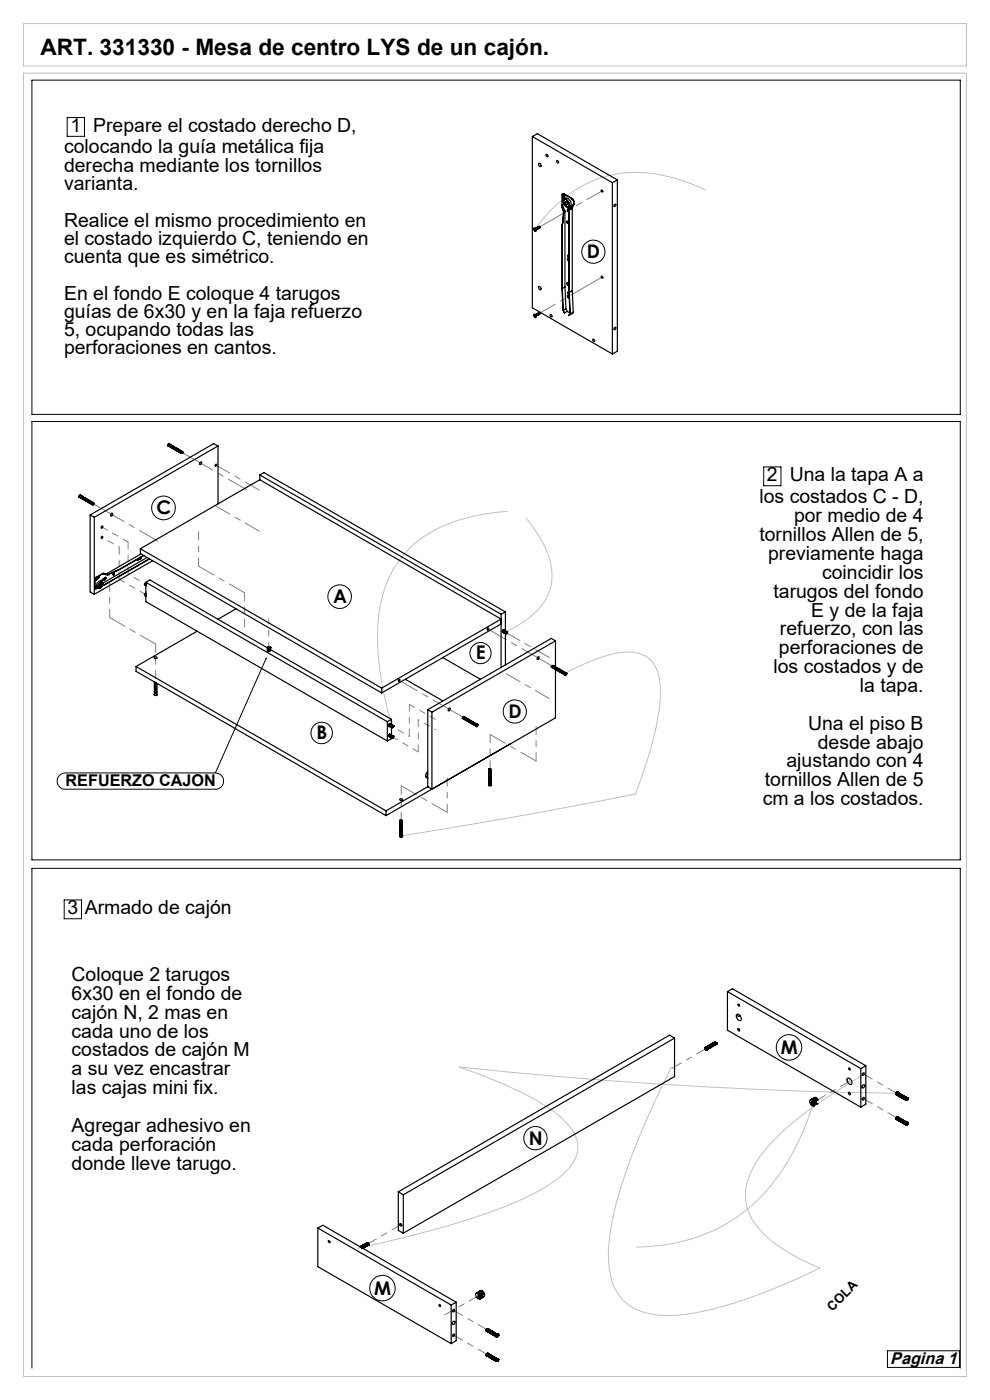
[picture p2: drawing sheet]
<svg xmlns="http://www.w3.org/2000/svg" width="210mm" height="297mm" viewBox="0 0 210 297" stroke-linecap="round" stroke-linejoin="round" font-family="sans-serif">
<path d="M5 15.5h200v276.5h-200zM5 5h200v9h-200zM149.6 40.3a31.6 31.6 0 0 0-19.4-3.3 26.6 26.6 0 0 0-15.6 10.1l-1.1 1.4M107.7 108.5a36.3 36.3 0 0 0-17.8 5.3 22 22 0 0 0-9.5 16.1 56.3 56.3 0 0 0 2.2 22.1l.6 2.2M111.6 109.9a22.3 22.3 0 0 1 5.4 10.7 10.9 10.9 0 0 1-4.7 10.4l-2.8 1.9-2.3 1.2M120.1 142.7a36 36 0 0 1 12.2-4.3 6.5 6.5 0 0 1 6.7 2.9 15.9 15.9 0 0 1 .8 9.4 82 82 0 0 1-5 17.7l-21.9 4.2-28.1 4.8M142.4 226.3a158.6 158.6 0 0 0-11.8 29.3 34.8 34.8 0 0 0-1.2 14.4 10.3 10.3 0 0 0 9.8 8.9 39 39 0 0 0 15-2 131 131 0 0 0 19.7-7.9 35.8 35.8 0 0 1-12.8-8.2 10.5 10.5 0 0 1-1.6-12.5 34 34 0 0 1 9.9-11.1l7.1-5.1 6.5-4M172.5 234a48.6 48.6 0 0 1-12.4 21.2 36.7 36.7 0 0 1-25.1 9.4M190.2 231.9a1002.1 1002.1 0 0 1-92.8-5.6 88.6 88.6 0 0 1 18.8 8.6 15.4 15.4 0 0 1 5.9 6.3 6.1 6.1 0 0 1-1.6 6.8 29.8 29.8 0 0 1-10.2 6.6 176.1 176.1 0 0 1-31.7 9.6l-2.9 .7" fill="none" stroke="#c0c0c0" stroke-width=".21"/>
<g fill="none" stroke="#000" stroke-width=".21">
<path d="M6.8 17h196.9v70.9h-196.9zM14.3 24.9h3.6v4h-3.6zM6.8 89.4h196.9v93h-196.9zM162 99.1h3.7v3.9h-3.7zM56.4 139.7l-10.7 24.2M12.7 164.5l.2-.3 1-.2h31.8a1.73 1.73 0 0 1 1.7 1.7 1.73 1.73 0 0 1-1.7 1.7h-31.8a1.71 1.71 0 0 1-1.7-1 1.71 1.71 0 0 1 .5-1.9zM13.6 190.9h3.7v4h-3.7zM6.8 290.2v-106h196.9v106M188.2 286.6h15.3v3.5h-15.3z"/>
<circle cx="125.9" cy="53.4" r="2.45"/>
<circle cx="34.7" cy="107.8" r="2.51"/>
<circle cx="72" cy="126.6" r="2.49"/>
<circle cx="101.9" cy="138.5" r="2.24"/>
<circle cx="68.2" cy="155.5" r="2.29"/>
<circle cx="109.2" cy="151" r="2.46"/>
<circle cx="167.4" cy="222.2" r="2.7"/>
<circle cx="113.6" cy="241.5" r="2.47"/>
<circle cx="81.1" cy="273.3" r="2.7"/>
</g>
<path d="M114.6 48.1l13.1-7.6M127.7 58.8l-13.1 7.6" fill="none" stroke="#808080" stroke-width=".21" stroke-dasharray="15.2 1.3 1.3 1.3" stroke-dashoffset="7.6"/>
<path d="M23.3 131v-7.3M42.1 120.1v-7.3M51.9 133.1v-7.4M33 143.9v-7.3M85.1 174v-7.3M94.9 172.3v-7.3M104 163.1v-7.3M113.7 161.4v-7.3" fill="none" stroke="#808080" stroke-width=".21" stroke-dasharray="15.2 1.3 1.3 1.3" stroke-dashoffset="13.5"/>
<path d="M33 136.6l-9.7-5.6M51.9 125.7l-9.8-5.6M104 155.8l9.7 5.6M85.1 166.7l9.8 5.6" fill="none" stroke="#808080" stroke-width=".21" stroke-dasharray="15.2 1.3 1.3 1.3" stroke-dashoffset="11.5"/>
<path d="M21.6 111.8l5.6 3.2M30.8 126.1l-5.5-3.2M88.7 159.5l-5.5-3.2M92.4 152.6l-5.6-3.2" fill="none" stroke="#808080" stroke-width=".21" stroke-dasharray="15.2 1.3 1.3 1.3" stroke-dashoffset="14"/>
<path d="M27.2 115v6.8M25.3 122.9v-6.8M86.8 149.4v6.8M88.7 152.7v6.8" fill="none" stroke="#808080" stroke-width=".21" stroke-dasharray="15.2 1.3 1.3 1.3" stroke-dashoffset="13.7"/>
<path d="M38.7 96l13.6 7.9M19.9 106.9l13.6 7.9M98.3 152.2l-13.6-7.9M117.1 141.3l-13.6-7.8" fill="none" stroke="#808080" stroke-width=".21" stroke-dasharray="15.2 1.3 1.3 1.3" stroke-dashoffset="7.8"/>
<path d="M25.3 116.1l-3.7-2.1M27.2 121.8l3.6 2.1M86.8 156.2l-3.6-2.1M92.4 154.8l-3.7-2.1" fill="none" stroke="#808080" stroke-width=".21" stroke-dasharray="15.2 1.3 1.3 1.3" stroke-dashoffset="15"/>
<path d="M57 137.4v-6.1" fill="none" stroke="#808080" stroke-width=".21" stroke-dasharray="15.2 1.3 1.3 1.3" stroke-dashoffset="14.1"/>
<path d="M55 104l-9.2-5.3M55 112.7l-9.2-5.3M107.4 134.2l9.1 5.3M107.4 142.9l9.1 5.3" fill="none" stroke="#808080" stroke-width=".21" stroke-dasharray="15.2 1.3 1.3 1.3" stroke-dashoffset="11.9"/>
<path d="M142.6 226.6l7.1-4.1M180.2 229.4l-7.1 4.1M183.1 227.8l7.1 4.1M190.2 237.1l-7.1-4M78 263.9l7-4.1M94.4 278.9l7-4M96.2 278l7.1 4.1M103.3 287.3l-7.1-4.1" fill="none" stroke="#808080" stroke-width=".21" stroke-dasharray="15.2 1.3 1.3 1.3" stroke-dashoffset="13.1"/>
<path d="M56.3 139.6l.2-.1-.1 .2 .1-.2 .1 .2a.18 .18 0 0 1-.2 .1 .18 .18 0 0 1-.1-.2z" fill="#000"/>
<g fill="none" stroke="#000" stroke-width=".25">
<path d="M112.9 29l17 9.8M112.9 29v36.3l17 9.8M112.9 29l1.1-.6 17 9.8M114.3 34.6a.37 .37 0 0 1 .4 .3 .37 .37 0 0 1-.2 .4l-.3-.4zM115.8 32.8l.2-.1a.27 .27 0 0 1 .2 .3 .27 .27 0 0 1-.1 .3zM118.1 34.1l.2-.1a.27 .27 0 0 1 .2 .3 .27 .27 0 0 1-.2 .3l-.2-.2zM129.9 38.8v36.3M131 38.2v36.3l-1.1 .6M131 38.2l-1.1 .6M113.2 48.4a.35 .35 0 0 1 .5 .2 .35 .35 0 0 1-.2 .5l-.3-.4zM113.3 48.7h.2M113.3 48.7l.2 .1"/>
<path d="M113.4 48.6h.1M113.4 48.6l.1 .1M113.4 48.6l-.1 .1M113.5 48.7v-.2v.4M113.5 48.8v.1M113.5 48.4l.3 .3M113.5 48.7v.1M113.5 48.7l.2 .2-.1-.1M113.5 48.6v.1M113.5 48.9h.1M113.6 48.4l.2 .1v.2M113.7 48.6l.1 .1"/>
<path d="M113.7 48.5l.1 .1M113.8 48.7h.1M113.8 48.7v.2M113.8 48.4l.2 .3-.1-.3h-.2M113.9 48.4l.1 .1M113.9 48.3l.3-.1 .1 .3-.2-.2M113.9 48.3l.2 .3v-.3l-.3 .1M114 48.3l.1 .2M114.1 48.2h.2l.1 .2-.2-.2M114.2 48.2l.1 .2M114.3 48.2l.1 .1M114.4 48.1l.1 .2v-.2h-.3"/>
<path d="M114.4 48h.2l-.1 .2M119.1 43.8l.4 1.1-.2 2.3M119.1 43.8l.1 .1M119.2 43.5h.1M119.2 43.5l-.1 .3M119.2 43.4h.1M119.2 47.7v13.5l.2 4.6 .4 .6M119.2 43.9l.4 1M119.2 43.4v.1M119.2 47.7l.1 .1M119.3 43.4l.5 1.4M119.3 43.4l-.1 .5"/>
<path d="M119.3 43.4l-.1 .1M119.3 47.8v13.4M119.3 41.1h.3M119.3 47.2l.1 .1M119.3 47.2l-.1 .5M119.4 41.9v.1l.2 .3M119.4 47.3l-.1 .5M119.5 41.4l.1 .3M119.5 41.7l-.1-.3 .3 .1 .1 .3h-.1M119.5 41.7l.2 .1M119.6 42.3a1 1 0 0 1 1.2 1.2 .51 .51 0 0 1-.5 .5 .51 .51 0 0 1-.5-.5 1.02 1.02 0 0 1-.2-1.2zM119.6 42.3a.25 .25 0 0 1-.3-.1 .25 .25 0 0 1 .1-.3l.3 .4a.97 .97 0 0 1 1.1 0 .97 .97 0 0 1 .3 1l-.1 .3-.4 .3"/>
<path d="M119.6 41.1h-.3l-.1 .2v2.1M119.6 41.1l1.6 1M119.6 41.7h-.1M119.6 41.7l.1 .1M119.6 44.9l-.2 2.4M119.6 41.1h.1M119.6 41.1l1.7 1M119.7 42.4a.92 .92 0 0 1 .9 .4 .92 .92 0 0 1-.1 1 1.03 1.03 0 0 1-.8-1.4zM119.7 42.3a1.03 1.03 0 0 0 .9 1.5M119.7 41.8h.1M119.8 44.8v16.1M119.8 44.8l-.2 .1"/>
<path d="M119.9 42.8a.36 .36 0 0 1 .5 .1 .36 .36 0 0 1-.1 .5M119.9 42.8a.31 .31 0 0 1 .5 .2 .31 .31 0 0 1-.3 .4l-.2-.4zM120.3 46.9l.1 .4M120.4 47.4l.3 .2M120.4 44.4l.1 .3 .2 .2M120.4 54.8l.1 .4 .2 .1M120.4 47.3v.1M120.4 47.3l.3 .1M120.5 54.1l.2 .4M120.5 44l.2 .1M120.7 47.1l-.4-.2-.1 .2 .2 .3M120.7 55l-.2-.2a.3 .3 0 0 0-.1 .4 .3 .3 0 0 0 .3 .1"/>
<path d="M120.7 54.3l-.2-.2a.22 .22 0 0 0-.1 .3 .22 .22 0 0 0 .3 .2M120.7 44.6l-.2-.2a.3 .3 0 0 0-.1 .3 .3 .3 0 0 0 .3 .2M120.7 43.8v.3l-.3-.1M120.7 44.5l.1 .1M120.7 44.5v17.5l.2 4.5-.3 .3 .2 .1M120.8 44.6v17.4M120.8 44.5v.1M121.2 42.3l.2 .1M121.2 42.1v.2M121.3 42.2l.1 .2M121.3 42.1h-.1M121.3 42.2l-.1 .1"/>
<path d="M121.3 42.1v.1M121.4 42.2l.3 .6M121.4 42.2l.2 .1 .1 .4M121.4 44.1v.1M121.4 42.2v.2M121.4 44.2v17.5M121.4 44.1l-.6 .4M121.4 44.2l-.6 .4M121.6 43.4l-.9 1.1M121.7 42.8v.6M121.7 43.4h-.1M121.7 43.4l-.9 1.1"/>
<path d="M121.7 43.3l-.3 .8M121.7 42.7v.1M121.7 43.3v.1M121.7 42.7v.6M127.5 40.4a.21 .21 0 0 1 .3 .1 .21 .21 0 0 1-.1 .2zM127.6 58.6l.2 .1v.4l-.3-.3zM130.2 43.5l.4-.1a.31 .31 0 0 1-.1 .3 .31 .31 0 0 1-.3 .1zM113.2 66.7a.37 .37 0 0 1 .5 .2 .37 .37 0 0 1-.1 .5l-.4-.4zM113.3 67h.2M113.4 66.9h.1M113.4 66.9l-.1 .1M113.5 67v.2"/>
<path d="M113.5 66.7l.1 .1M113.5 66.9v-.1v.4M113.5 67.1l.2 .1zM113.5 67l.2 .1M113.5 67h.1M113.5 67.2h.1M113.6 66.7l.3 .3-.3-.2M113.7 66.8l.1 .4M113.7 66.7l.1 .2M113.8 66.6h.3v.3l-.2-.3M113.8 66.7v.2h.2a.19 .19 0 0 0-.1-.3 .19 .19 0 0 0-.2 .1M113.9 66.7l.1 .1"/>
<path d="M114 66.6l.1 .1M114.1 66.5l.2 .3-.1-.3-.3 .1M114.2 66.5l.1 .2M114.2 66.4h.3v.2l-.1-.2M114.2 66.5l.1 .2 .1-.1a.19 .19 0 0 0-.1-.2 .19 .19 0 0 0-.2 .1M114.3 66.4l.1 .2M114.3 60.8l.1-.1a.44 .44 0 0 1 .2 .8 .49 .49 0 0 1-.3-.7zM114.4 66.4h.2l-.1 .1M116.7 66.7a.27 .27 0 0 1 .3 .2 .27 .27 0 0 1-.1 .3l-.2-.2zM119.3 61.2l.2 4.6M119.5 65.8l.3 .6M119.8 60.9l.3 4.6"/>
<path d="M119.8 60.9l-.5 .3M120.1 65.5l.2 .6M120.1 65.5l-.6 .3M120.3 60l.1 .4M120.3 66.1l.6 .3M120.3 66.1l-.5 .3M120.4 60.4l.3 .2M120.4 62.6l.1 .4 .2 .2M120.4 60.4h.1M120.4 60.4l.3 .1M120.5 62l.2 .4M120.7 60.2l-.3-.2a.21 .21 0 0 0-.2 .2 .21 .21 0 0 0 .2 .2"/>
<path d="M120.7 62.2l-.2-.2a.21 .21 0 0 0-.1 .3 .21 .21 0 0 0 .3 .1M120.7 62.9l-.2-.3a.29 .29 0 0 0-.1 .4 .29 .29 0 0 0 .4 .1M120.8 62l.2 4.6M121 66.6l-.2 .3M121.4 61.7l-.6 .3M121.4 61.7l.2 4.5M121.6 66.2l-.6 .4M121.6 66.2l-.8 .7M125.7 72h.3l.2 .3a.26 .26 0 0 1-.4 .1 .26 .26 0 0 1-.1-.4zM130.3 69.5l.2-.1a.26 .26 0 0 1 0 .4 .26 .26 0 0 1-.3 .1zM36 94.2a.26 .26 0 0 0-.4 .1 .26 .26 0 0 0 .2 .3M36.1 94.8h.1"/>
<path d="M36.2 94.4l-.1 .4M36.3 94.4l-.4-.2-.2 .1v.3l.3 .2M36.3 94.4l-.3 .1-.1 .3h.2M36.4 94.5v-.1a.28 .28 0 0 0-.3 .3 .28 .28 0 0 0 .3 .3M36.5 94.6l-.2-.1-.1 .2 .2 .2M36.7 94.7v-.2a.28 .28 0 0 0-.3 .3 .28 .28 0 0 0 .2 .3M36.7 94.7l-.1-.1-.1 .2 .1 .2M36.9 94.8v-.1a.29 .29 0 0 0-.3 .2 .29 .29 0 0 0 .2 .3M37 94.9h-.3l.1 .3M37.1 95v-.2a.28 .28 0 0 0-.3 .3 .28 .28 0 0 0 .3 .3M37.2 95l-.2-.1-.1 .2 .2 .2M37.4 95.1v-.1a.3 .3 0 0 0-.3 .2 .3 .3 0 0 0 .1 .3h.1"/>
<path d="M37.4 95.1h-.2l.1 .4M37.5 95.6h.1M37.5 95.2v.3M37.5 95.2h.2M37.6 95.2v-.1a.29 .29 0 0 0-.3 .2 .29 .29 0 0 0 .2 .3M37.8 95.4v-.2a.28 .28 0 0 0-.3 .3 .28 .28 0 0 0 .3 .3M37.9 95.4l-.2-.1-.1 .2 .2 .2M38.1 95.5v-.1a.28 .28 0 0 0-.3 .2 .28 .28 0 0 0 .2 .3M38.1 95.5h-.1l-.1 .1 .1 .2M38.3 95.6v-.1a.29 .29 0 0 0-.3 .2 .29 .29 0 0 0 .2 .4M38.4 95.7h-.3l.1 .3M38.5 95.8v-.2a.29 .29 0 0 0-.3 .3 .29 .29 0 0 0 .2 .3h.2"/>
<path d="M38.5 96.2h.1M38.6 95.8h-.2l.1 .3M38.6 96.1l-.1 .1M38.8 95.9l-.2-.1-.1 .4M38.8 95.9h-.1l-.1 .2M42.4 98.1a.21 .21 0 0 1 .4-.1 .21 .21 0 0 1-.1 .4 .22 .22 0 0 1-.3 .2 .22 .22 0 0 1 0-.4zM45.7 98.5h.2l.1 .1-.3 .3zM46.2 94.6v12.3M46.2 94.6l-26.2 15.1M46.2 94.6l-.9-.5-26.2 15.2M17.1 105.1a.26 .26 0 0 0-.4 .1 .26 .26 0 0 0 .2 .3M17.4 105.2l-.3-.1-.3 .1v.3l.3 .2"/>
<path d="M17.4 105.3h-.2v.4l.2-.4M17.5 105.4l.1-.1a.29 .29 0 0 0-.3 .3 .29 .29 0 0 0 .2 .3M17.6 105.4l.2 .1-.2 .2 .1 .3-.2-.1zM17.6 105.5h-.2l.1 .3M17.7 105.5l.2 .1M17.9 106h.1M18 105.7l-.1 .3M18 105.7h.1M18 105.7v-.2a.28 .28 0 0 0-.3 .3 .28 .28 0 0 0 .3 .3M18.2 106.1v.1M18.3 105.8v-.1a.29 .29 0 0 0-.3 .2 .29 .29 0 0 0 .2 .4M18.3 105.9h-.2l.1 .2"/>
<path d="M18.5 106v-.2a.29 .29 0 0 0-.3 .3 .29 .29 0 0 0 .3 .3M18.6 106h-.3l.2 .3M18.7 106.1l-.1 .3 .1 .1M18.7 106.1h.1M18.7 106.1v-.1a.28 .28 0 0 0-.3 .2 .28 .28 0 0 0 .3 .3M19 106.3v-.2a.29 .29 0 0 0-.3 .3 .29 .29 0 0 0 .2 .3M19 106.3h-.2l.1 .3M19.1 109.3l.9 .4M19.1 109.3v16.3l.9 .5M19.2 106.4v-.1a.29 .29 0 0 0-.3 .2 .29 .29 0 0 0 .3 .3M19.3 106.4h-.3l.2 .3M19.4 106.5v-.1a.29 .29 0 0 0-.2 .2 .29 .29 0 0 0 .1 .4v-.4h.2"/>
<path d="M19.6 107h.1M19.6 106.6v.4M19.6 106.6l.2 .1M19.7 106.6v-.1a.28 .28 0 0 0-.3 .3 .28 .28 0 0 0 .3 .3M19.7 107l.1 .1M19.9 106.8v-.2l-.2 .2-.1 .3 .2-.1M19.9 106.8l.1 .1-.2 .2zM19.9 106.8h-.1v.2M20 109.7v16.4M21.6 113.8h.2v.2l-.3 .2zM21.6 111.7l.2-.1v.2l-.3 .2zM23.5 109l.2-.1a.25 .25 0 0 1 .2 .4 .25 .25 0 0 1-.4 0z"/>
<path d="M29.2 118.6v.3l.2-.3v-.1l-.3 .3M29.8 116.4l51.2 29.6M29.8 116.4v1l51.2 29.6M29.9 118.2l.1 .1a.24 .24 0 0 1-.1 .3 .24 .24 0 0 1-.3 0l.1-.2M29.9 118.2l-.3 .4M29.9 117.5l-7.3 4.2M30.4 117.8l-5.4 3.2M30.5 117.9l-5.5 3.1M31.2 118.2l-9.3 5.5M31.7 118.5l-9.6 5.6M31.8 118.6l-9.7 5.5M32.4 119l-12.4 7.1"/>
<path d="M55.1 100.7v1.1M55.1 100.7l51.2 29.6M55.1 100.7l.9-.4 51.2 29.5M55.1 101.8l51.2 29.5-25.3 14.7M55.1 101.8l-25.3 14.6M20.1 124.8l.1 .1M20.1 123h.1M20.1 123v1.7M20.1 124.8h.1M20.2 124.7h.1M20.2 124.7l-.1 .1M20.2 124.6v.1"/>
<path d="M20.2 124.6l-.1 .1M20.4 122.5l-.3 .5M20.4 122.5h.1M20.5 122.8l-.1 .2M20.5 122.7h.1M20.5 122.7v.1M20.5 122.8l.1 .1M20.6 122.7l-.2 .1v.3l.2-.2M20.6 122.7v.2M20.7 124.7l-.4 .3-.2-.2M20.8 122.4h.2l-.2 .3zM20.9 122.3l-.2 .4"/>
<path d="M21 123.8a.48 .48 0 0 1 .7-.4 .48 .48 0 0 1 .1 .8 .56 .56 0 0 1-.4 .6 .56 .56 0 0 1-.7-.2zM21.1 123.8a.42 .42 0 0 1 .6-.3 .42 .42 0 0 1 0 .7 .5 .5 0 0 1-.3 .5 .5 .5 0 0 1-.6-.2zM21.2 123.9a.21 .21 0 0 1 .3 .2 .21 .21 0 0 1-.1 .2 .21 .21 0 0 1-.3-.1zM21.4 123.9l-.3 .1 .1 .4M21.6 123.5a.83 .83 0 0 1-.7 1.2M21.7 122.9h.1l.1 .1-.3 .3zM21.7 123.4a.8 .8 0 0 0-.9 0 .8 .8 0 0 0-.3 .9v.3l.4 .2M21.8 122.9l-.2 .3M21.8 121.6h.1M21.8 121.6l.1 .1M21.8 121.6l-1.4 .9M21.8 124l.2 .1"/>
<path d="M21.8 123.9l.3 .2M21.9 121.6l.7 .1M21.9 121.7h.1M21.9 121.7l-1.5 .8M21.9 121.7l.4 .2M21.9 121.7l.4 .1M22 124.1l-.2 .1M22 124.1h.1M22 124.1l-.3 .2M22.1 124.1h-.1M22.1 124.1h.1M22.1 122.8h.1"/>
<path d="M22.2 122.6l.1-.1 .1 .2-.2 .3-.1-.1zM22.2 122.5l.3 .1-.3 .4a.24 .24 0 0 1-.2-.2 .24 .24 0 0 1 .1-.2zM22.2 122.7l.1-.1v.3M22.2 122.9h.1M22.2 122.7l.1 .1M22.3 121.8l.6 .1M22.3 121.8v.1M22.3 122.8v.1M22.3 122.7h.1M22.4 122.7l-.1 .1M22.4 122.7l-.3 .1M22.6 121.7l.3 .2"/>
<path d="M24.1 121.4l-.1 .6 .3-.3M24.2 121.3v.1M24.2 121.3l.1 .1M24.2 121.7l-.2 .3M24.2 121.4h.1M24.2 121.7h.1M24.2 121.4v.3M24.3 121.4v.3M24.6 121.1l-1.7 .8M24.6 121.1h.1M24.6 121.1l-1.7 .9-.6-.1M25 121l-.4 .1"/>
<path d="M25 121h.1M30.7 126.2h.1M30.7 124h.1M30.7 126.1h.1M30.7 126.1v.1M30.7 126.3h.1M30.7 124.1h.1M30.7 123.9v.2M30.7 126.1v.2M30.7 126.1l.2 .2M30.7 126.2l.2 .2-.2-.2M30.7 126.2l.2 .2"/>
<path d="M30.7 126.3l.2 .2-.2-.2M30.7 123.9h.1M30.7 124l.2 .1M30.7 124l.2 .2M30.7 124.1l.2 .1M30.7 124.1l.2 .2-.2-.2M30.7 126h.1M30.7 123.9v.1M30.7 123.9l.2 .2-.2-.2M30.7 123.8h.1M30.7 126l.2 .2-.2-.2M30.7 126v.1"/>
<path d="M30.7 126l.2 .1M30.7 123.8v.1M30.7 123.8l.2 .2-.2-.1M30.8 126h-.1M30.8 126h.1M30.8 123.8h-.1M30.8 123.8h.1M30.8 123.8l.1 .1M30.8 123.8l.1 .1-.1-.1M30.8 125.9v.1M30.8 125.9h.1M30.8 125.9l.1 .2-.1-.1"/>
<path d="M30.8 123.8l-.1 .1M30.8 123.7h.1M30.8 125.9l.1 .1-.1-.1M30.8 123.7v.1M30.8 123.7l.1 .1h-.1M30.9 125.9h.1M30.9 123.7v.1M30.9 125.9l-.2 .2M30.9 123.7h.1M30.9 123.5v4.1l51.3 29.6M30.9 123.5l51.3 29.6M30.9 123.5l.9-.5 24.9 14.4"/>
<path d="M32.7 139.4h.2a.24 .24 0 0 1 .3 0 .24 .24 0 0 1 0 .3 .26 .26 0 0 1-.4 0 .26 .26 0 0 1-.1-.3zM41.8 133.9l-12.9 7.5M50.1 129.1l-3.9 2.3M56.7 138.1l.2 .1 .3-.1M56.8 137.5h.1M56.8 137.4h.1M56.8 137.4v.7M56.8 137.5v.7M56.8 137.3h.1M56.8 137.5l.1 .7M56.8 137.3l-.1 .1M56.9 137.5h.1"/>
<path d="M56.9 137.3h.1M56.9 137.3l-.1 .1M56.9 137.5v.7M56.9 137.6h.1M57 137.6h.1M57 137.3h.1M57 137.6v.6M57 137.5h.1M57 137.5v.1M57 137.5v.7M57.1 137.3h.1M57.1 137.5h.1"/>
<path d="M57.1 137.3l.1 .8M57.1 137.5v.7M57.1 137.3l.1 .1M57.2 137.5h.1M57.2 137.4h.1M57.2 137.5l-.1 .7M57.2 137.5h-.1M57.2 137.4v.1M57.2 137.7l25.8 14.9M93.9 139.5l8 4.6M103.4 133.3l.2-.1 .1 .2-.3 .3zM106.3 130.3v11.3"/>
<path d="M106.3 132.4l-25.3 14.6M106.6 133.9l.6 .3M106.6 133.9l.5 .4M106.6 133.8l.6 .4M106.6 133.8l.6 .3M106.6 134.1l.6 .3M106.6 133.7l.6 .4M106.7 133.7l.5 .4M106.8 133.7l-.2 .4M106.8 133.7h.1M106.8 133.7l.5 .3M107.1 134.3l.1 .1"/>
<path d="M107.1 134.3h.1M107.1 134.4h.3M107.1 134.3l-.5-.3 .6 .4M107.2 134.4h.1M107.2 134.2l-.1 .1M107.2 134.2h.1M107.2 134.1v.1M107.2 134.1h.1M107.2 129.8v4M107.2 134.4v6.7M107.2 129.8l-.9 .5M107.3 134.4h.1"/>
<path d="M107.3 134v.1M107.3 134h.1M107.3 134l-.6-.3 .6 .4M107.3 134l-.5-.3 .6 .3M107.4 134h.1M107.4 134.4h.1M107.4 134.3l-.1 .1M107.4 134.4h-.2M107.4 134.3h.1M107.4 134l.1 .1M107.5 134.1h.1M107.5 134.2h.1"/>
<path d="M107.5 134h-.2M107.5 134.1v.1M114.1 139.4v-.1a.25 .25 0 0 1 .2 .4 .25 .25 0 0 1-.4 .1zM117.8 136l-.9-.6-26.2 15.2M117.8 136l-26.2 15.1M117.8 136v5.4M28.9 141.4l53 30.6M28.9 141.4v1l53 30.6M32.7 147v.3l.3 .2 .3-.2v-.3M32.7 147.2v.2l.1 .1a.26 .26 0 0 0 .4 .1 .26 .26 0 0 0 .1-.4M32.8 146.9h.1M32.8 145l-.1 .1 .2 .1 .4-.2"/>
<path d="M32.8 144.9l.1 .2 .3-.2M32.8 145.2v.1l.4-.1M32.8 146.8l.1 .2 .3-.1M32.8 146.9a.21 .21 0 0 0 .2 .2 .21 .21 0 0 0 .2-.2M32.8 146v.1M33 144.8h-.3l.4 .1M33.2 145.4l-.2 .2h-.2v-.2M33.2 145.7l-.2 .2-.2-.2M33.2 145.9l-.1 .3-.3-.1M33.2 146.2l-.2 .2h-.2v-.1M33.2 146.5l-.2 .2-.2-.2M33.2 145.1v.1"/>
<path d="M33.2 146.8v.1M33.2 146.9h.1M33.2 145.1a.27 .27 0 0 1-.1 .3 .27 .27 0 0 1-.4-.1h.1M33.2 145.3a.29 .29 0 0 1-.1 .4 .29 .29 0 0 1-.4-.1l.1-.1M33.2 145.6a.29 .29 0 0 1-.1 .4 .29 .29 0 0 1-.4-.1l.1-.1M33.2 145.9a.29 .29 0 0 1-.1 .4 .29 .29 0 0 1-.4-.1l.1-.1M33.2 146.2a.27 .27 0 0 1-.1 .3 .27 .27 0 0 1-.4-.1h.1M33.2 146.4a.29 .29 0 0 1-.1 .4 .29 .29 0 0 1-.4-.1l.1-.1M33.2 146.7l.1 .2M33.3 146.9h-.1M81 146v1M82.2 153.1v4.1"/>
<path d="M82.4 153.9l.6 .4M82.4 154l.6 .3M82.4 153.7l.6 .4M82.4 155.9l.6 .4M82.4 156l.6 .3M82.4 156.2l.6 .3M82.5 155.9l.5 .3M82.5 155.9l.6 .3M82.5 153.7l.6 .3M82.6 155.8l.5 .4M82.6 155.8l.5 .3M82.6 155.8l.6 .3"/>
<path d="M82.7 155.7l.6 .4M82.7 155.8l.6 .3M82.7 155.8l-.3 .1 .1 .3M82.7 153.6h-.1l-.2 .4 .6 .3M83 154.3h.1M83 154.2h.1M83 156.5h.1M83 156.4h.1M83 154.2v.1M83 154.2l-.6-.3 .6 .4M83 156.4l-.6-.3 .6 .4M83 154.1v.1"/>
<path d="M83 154.1h.1M83 156.3h.1M83 156.3v.1M83 154.1l-.6-.3 .6 .4M83 154.2l-.6-.4 .6 .4M83 156.3l-.6-.3 .6 .4M83 156.2h.1M83 152.6v1.2M83 154.3v1.7M83 156.5v.2l-.8 .5M83 152.6l-.8 .5M83.1 154h.1"/>
<path d="M83.1 154.3h.1M83.1 156.2h.1M83.1 156.5h.1M83.1 154l-.1 .1M83.1 156.2l-.1 .1M83.1 154l-.6-.3 .5 .4M83.1 154.1l.2-.1a.16 .16 0 0 1 0 .3 .16 .16 0 0 1-.3-.1zM83.1 153.9h.1M83.1 156.1h.1M83.1 153.9v.1M83.1 156.1v.1M83.1 153.9l-.5-.3 .5 .4"/>
<path d="M83.2 153.9h.1M83.2 154.3h.1M83.2 156.1h-.1M83.2 156.1h.1M83.2 156.5h.1M83.2 153.9l-.6-.3 .6 .3M83.3 153.9h.1M83.3 154.2h.1M83.3 156.1h.1M83.3 156.4h.1M83.3 153.9l-.6-.3 .6 .3M83.3 156.1v.1"/>
<path d="M83.3 154h.1M83.3 156.2h.1M83.3 156.3h.1M83.3 153.9v.1M83.3 154v.1M83.3 154.1h.1M84.5 144.2h.3l-.1 .4-.2-.1zM86 144.1l7.9 4.6M90.7 150.6l.9 .5M90.7 150.6v16.3M91.6 151.1v16.3l-.9-.5M95.2 150.3a.2 .2 0 0 1 .3-.1 .2 .2 0 0 1 0 .4 .21 .21 0 0 1-.2 .2 .21 .21 0 0 1-.3-.2z"/>
<path d="M98.1 152.3l.2 .2M98.1 152.3h.1M98.2 152.3v.1M98.2 152.3h-.1M98.2 152.4h.1M98.4 152.1l-.2-.1-.1 .3M98.6 152.2v-.1a.27 .27 0 0 0-.3 .2 .27 .27 0 0 0 .2 .3M98.6 152.3h-.2l.1 .3M98.7 152.7h.1M98.7 152.3v.3M98.9 152.4l-.1-.2a.27 .27 0 0 0-.3 .3 .27 .27 0 0 0 .3 .2M99.1 152.5v-.1a.27 .27 0 0 0-.3 .2 .27 .27 0 0 0 .2 .3"/>
<path d="M99.1 152.5h-.2l.1 .3M99.3 152.6v-.1a.29 .29 0 0 0-.3 .2 .29 .29 0 0 0 .2 .3M99.3 152.6h-.2l.1 .3M99.4 152.7l-.1 .3 .2 .1M99.5 152.7l.1 .1M99.5 152.7v-.1a.28 .28 0 0 0-.3 .3 .28 .28 0 0 0 .3 .3M99.8 152.9l-.1-.2-.2 .3v.2l.2 .1M99.8 152.9h-.1l-.1 .1 .1 .2M100 153v-.1a.29 .29 0 0 0-.3 .2 .29 .29 0 0 0 .2 .4M100.1 153.1h-.3l.1 .3M100.2 153.1v-.1a.27 .27 0 0 0-.3 .3 .27 .27 0 0 0 .3 .3M100.3 153.2l-.1-.1-.2 .2 .2 .2"/>
<path d="M100.4 153.6h.1M100.5 153.3v-.1a.27 .27 0 0 0-.3 .2 .27 .27 0 0 0 .2 .3M100.5 153.3h-.1v.3M100.5 153.5h.3l-.2 .3zM100.6 153.8l.3 .3M100.7 153.4v-.1a.27 .27 0 0 0-.3 .2 .27 .27 0 0 0 .2 .3M101 153.8l.1-.1a.2 .2 0 0 1 .3-.1 .2 .2 0 0 1 0 .3 .21 .21 0 0 1-.2 .3 .21 .21 0 0 1-.2-.2zM101.1 153.9l.1 .1M101.1 153.8h.2l-.2 .2zM101.2 153.6l-.3 .4M101.2 153.6l-.3-.1-.3 .3M108.1 157.9h.1"/>
<path d="M116.9 141.5l.3 .1M117 141.4h.1M117 141.4l-.1 .1M117 141.4l.2 .1M117.3 141.2l-.2-.1-.1 .3M117.4 141.3v-.1a.28 .28 0 0 0-.2 .2 .28 .28 0 0 0 .2 .3M117.5 141.4h-.2l.1 .3M117.7 141.5v-.2a.29 .29 0 0 0-.3 .3 .29 .29 0 0 0 .2 .3M117.8 141.5l-.2-.1-.1 .2 .1 .2M117.8 142v10.3l-35.9 20.7M117.9 141.6l-.2 .1 .2 .3M117.9 141.6h.1"/>
<path d="M117.9 141.6v-.1a.29 .29 0 0 0-.3 .2 .29 .29 0 0 0 .3 .3M118.1 141.7v-.1a.3 .3 0 0 0-.2 .2 .3 .3 0 0 0 .1 .4v-.5l.2 .1M118.3 142.2h.1M118.3 141.8v.4M118.3 141.8l.2 .1M118.4 141.8v-.1a.27 .27 0 0 0-.3 .3 .27 .27 0 0 0 .2 .3M118.6 142v-.1a.27 .27 0 0 0-.2 .2 .27 .27 0 0 0 .2 .3M118.7 142h-.2l.1 .3M118.9 142.1v-.1a.28 .28 0 0 0-.3 .3 .28 .28 0 0 0 .2 .3M118.9 142.2l-.1-.1-.1 .2 .1 .2M119.1 142.3v-.2a.29 .29 0 0 0-.3 .3 .29 .29 0 0 0 .2 .3M119.2 142.3h-.2v.3"/>
<path d="M119.3 142.4v-.1a.29 .29 0 0 0-.2 .2 .29 .29 0 0 0 .2 .3M119.4 142.4h-.2l.1 .4M119.6 142.6v-.2a.28 .28 0 0 0-.3 .3 .28 .28 0 0 0 .2 .3M119.6 142.7l.2-.1 .3 .1-.3 .5-.3-.2zM119.6 142.6l-.1 .3M119.7 142.6l-.2-.1-.1 .3 .1 .1M119.7 142.6h-.1M119.9 142.8a.19 .19 0 0 1 .3-.1 .19 .19 0 0 1 .1 .3h-.1a.21 .21 0 0 1-.1 .3 .21 .21 0 0 1-.3-.2zM119.9 143l.2 .1M120.1 142.9h.1M120.2 142.9h-.2v.3l.1-.1M120.2 142.9l-.1 .2"/>
<path d="M81.9 172v1M84.8 169.5l.2-.1a.24 .24 0 0 1 .3 0 .24 .24 0 0 1 0 .4h-.4zM84.8 174h.1M84.8 174l.1 .1M84.8 177l.2 .5 .3-.1v-.4M84.8 177.3a.26 .26 0 0 0 .3 .3 .26 .26 0 0 0 .2-.3M84.9 176.9h.1M84.9 174.2l-.1 .1a.27 .27 0 0 0 .4 .1 .27 .27 0 0 0 .1-.4l-.1 .3h-.3M84.9 176.9l.1 .2 .3-.1M84.9 176.9l-.1 .2 .2 .1h.2l.1-.2M84.9 174v.3M84.9 174.4v.2"/>
<path d="M84.9 174.7v.1M84.9 175v.1M84.9 175.3v.1M84.9 175.5v.1M84.9 176.1v.1M84.9 176.3v.2M84.9 176.6v.1M85 174h-.2M85.3 174.4l-.1 .2h-.3M85.3 174.7l-.1 .2-.3-.1M85.3 174.9l-.1 .2h-.3M85.3 175.2l-.1 .2h-.3"/>
<path d="M85.3 175.5l-.1 .2-.3-.1M85.3 175.7l-.1 .2h-.3M85.3 176l-.1 .2h-.3M85.3 176.3l-.1 .2h-.3M85.3 176.6l-.1 .2-.3-.1M85.3 174.7h.1M85.3 176.8v.2M85.3 176.9l.1 .1M85.3 177h.1M85.3 174.3a.28 .28 0 0 1-.1 .4 .28 .28 0 0 1-.4-.1l.1-.1M85.3 174.6a.27 .27 0 0 1-.1 .4 .27 .27 0 0 1-.4-.2h.1M85.3 174.9a.28 .28 0 0 1-.1 .3 .28 .28 0 0 1-.4-.1l.1-.1"/>
<path d="M85.3 175.2a.28 .28 0 0 1-.1 .3 .28 .28 0 0 1-.4-.1l.1-.1M85.3 175.4a.27 .27 0 0 1-.1 .4 .27 .27 0 0 1-.4-.2h.1M85.3 175.7a.28 .28 0 0 1-.1 .3 .28 .28 0 0 1-.4-.1l.1-.1M85.3 176a.28 .28 0 0 1-.1 .3 .28 .28 0 0 1-.4-.1l.1-.1M85.3 176.2a.28 .28 0 0 1-.1 .4 .28 .28 0 0 1-.4-.1l.1-.1M85.3 176.5a.27 .27 0 0 1-.1 .4 .27 .27 0 0 1-.4-.2h.1M85.3 176.8l.1 .2M90.7 163.7l-.2 .2a.7 .7 0 0 0 .2 1.2 .62 .62 0 0 1 0-.9M90.7 166.9l-8.8 5.1M103.7 163.2l.1 .2M103.7 166.5l.2 .1 .3-.1M103.7 166.4a.26 .26 0 0 0 .3 .4 .26 .26 0 0 0 .2-.4"/>
<path d="M103.7 166.2v.3M103.8 166h.1M103.8 166l.1 .2 .2-.1M103.8 166l-.1 .1M103.8 165.2v.1M103.8 163.1l-.1 .1M103.9 163.1l-.2 .1M104.1 163.1v.1a.26 .26 0 0 1-.1 .3 .26 .26 0 0 1-.3-.1h.1M104.1 163.2a.2 .2 0 0 1-.1 .2 .2 .2 0 0 1-.2 0M104.1 163.5l-.2 .2h-.1v-.2M104.1 163.8l-.2 .2-.1-.2M104.1 164l-.1 .2h-.2v-.1"/>
<path d="M104.1 164.3l-.2 .2h-.1v-.1M104.1 164.6l-.2 .2-.1-.2M104.1 164.8l-.2 .3-.1-.2M104.1 165.1l-.1 .2h-.2M104.1 165.4l-.2 .2h-.1v-.2M104.1 165.7l-.2 .2-.1-.2M104.1 166h.1M104.1 165.9v.2M104.1 166l.1 .1M104.2 163.4a.29 .29 0 0 1-.2 .4 .29 .29 0 0 1-.4-.1l.2-.1M104.2 163.7a.29 .29 0 0 1-.2 .4 .29 .29 0 0 1-.4-.1l.2-.1M104.2 164a.27 .27 0 0 1-.2 .4 .27 .27 0 0 1-.3-.2h.1"/>
<path d="M104.2 164.2a.28 .28 0 0 1-.2 .4 .28 .28 0 0 1-.3-.1h.1M104.2 164.5a.29 .29 0 0 1-.2 .4 .29 .29 0 0 1-.4-.1l.2-.1M104.2 164.8a.29 .29 0 0 1-.2 .4 .29 .29 0 0 1-.4-.1l.2-.1M104.2 165.1a.27 .27 0 0 1-.2 .3 .27 .27 0 0 1-.3-.1h.1M104.2 165.3a.29 .29 0 0 1-.2 .4 .29 .29 0 0 1-.4-.1l.2-.1M104.2 165.6a.29 .29 0 0 1-.2 .4 .29 .29 0 0 1-.4-.1l.2-.1M104.2 165.9v.2M104.2 166.1l-.2 .2-.3-.2M104.2 166.2v.3M104.2 166.1h-.1M154.3 210.4v8.1l28.3 16.4M154.3 210.4l28.3 16.3"/>
<path d="M154.3 210.4l1.1-.6 28.3 16.3M156.3 215.2a.82 .82 0 0 1 .8 .4 .82 .82 0 0 1-.1 .9 .99 .99 0 0 1-.7-1.3zM156.5 215.2a.26 .26 0 0 0 .1 .4 .26 .26 0 0 0 .4-.2M156.6 218.2h.1a.27 .27 0 0 1 .2 .2 .27 .27 0 0 1-.2 .3l-.2-.3zM156.6 213a.21 .21 0 0 1 .3 .2 .21 .21 0 0 1-.2 .2zM143.1 220.2v8.2l-57.6 33.2M143.1 220.2l-57.6 33.3M143.1 220.2l-1.1-.6-57.5 33.2M149.5 222.4h.1M149.5 222.5h.1M149.5 222.3v.1M149.5 222.4h.2l.1 .3z"/>
<path d="M149.5 222.3h.1M149.5 222.6h.1M149.5 222.3v.2M149.5 222.2h.1M149.5 222.2v.1M149.6 222.2h.1M149.6 222.7h.1M149.6 222.2l-.1 .1M149.6 222.2v.1M149.6 222.3h.1M149.7 222.3h.1M149.7 222.7h.1"/>
<path d="M149.7 222.3l.1 .1M149.7 222.8h.1M149.7 222.7v.1M149.8 222.4h.1M149.8 222.8h.1M149.8 222.7h.1M149.8 222.4v.1M149.8 222.7v.1M149.8 222.5h.1M149.9 222.5h.1M149.9 222.6h.1M149.9 222.7h.1"/>
<path d="M149.9 222.5v.1M149.9 222.6v.1M149.9 222.7h-.1M151.6 221.1h.1M151.6 221.1l-2.1 1.2M151.6 221.1l-2.1 1.1M151.7 221.1l-2.1 1.1M151.7 221.1h.1M151.7 221.1l-2.1 1.2M151.8 221.2h.1M151.8 221.1v.1M151.8 221.2l-2.1 1.1"/>
<path d="M151.8 221.2l-2 1.2M151.8 221.2l.1 .1M151.9 221.3h.1M151.9 221.6h.1M151.9 221.3l-2.1 1.1M151.9 221.2l-2.1 1.2M151.9 221.2h-.1M151.9 221.6l-2.1 1.2M151.9 221.3v.1M151.9 221.4h.1M151.9 221.5h.1M151.9 221.3l-2.1 1.2"/>
<path d="M151.9 221.3l-2 1.2M151.9 221.5l-2 1.2M151.9 221.4l-2 1.2M171.8 233.4a.78 .78 0 0 1 .9 .3 .78 .78 0 0 1-.1 .9 .9 .9 0 0 1-.8-1.2zM172.1 233.3l.4-.2-.6 .2M172.1 233.9l.1 .1M172.2 233.9l.1 .1M172.2 233.8v.1M172.2 233.9h-.1M172.2 233.1a.61 .61 0 0 1 .9 .5l-.1 .1M172.2 233.9l-.1-.1v.1M172.2 233.9v-.2l.3 .4h-.2"/>
<path d="M172.2 234v.2M172.3 234.1h.1M172.3 233.7l-.1 .2M172.3 234v.1M172.3 234h-.1M172.3 234.1l-.1 .1M172.3 234.1h.2M172.5 233a.55 .55 0 0 1 .6-.1 .55 .55 0 0 1 .3 .5M172.5 233.2l.5 .5M172.5 233.2l-.2 .1a.81 .81 0 0 1 .3 1.3M172.5 233.2v.2l.5 .3M172.6 232.9a.5 .5 0 0 1 .6 0 .5 .5 0 0 1 .2 .5"/>
<path d="M172.7 233.5v.2M172.8 234.2l-.3-.2v.3M172.8 234.2l-.3 .1M173 233.7l-.2 .1M173 234.1l.4 .1M173 234.1l-.1 .1M173 233.4v-.2l.4 .2M173 234v.1M173 234l.4 .2M173.1 233.9l.4 .2-.1 .1M173.1 233.2v.3M173.1 233.6v.3"/>
<path d="M173.1 233.9l-.1 .1M179.7 228.8a.77 .77 0 0 1 .8 .2 .77 .77 0 0 1 .2 .8 .45 .45 0 0 1-.5 .3 .45 .45 0 0 1-.4-.4zM180 231.7a.26 .26 0 0 1 .4 .2 .26 .26 0 0 1-.2 .3zM180.1 226.6h.2v.3a.24 .24 0 0 1-.3 0 .24 .24 0 0 1 .1-.3zM182.6 226.7v8.2M183 230.2a.22 .22 0 0 1 .4-.1 .22 .22 0 0 1 0 .4 .28 .28 0 0 1-.2 .3 .28 .28 0 0 1-.4-.2zM183.1 232.9l.1-.1a.27 .27 0 0 1 .1 .4 .27 .27 0 0 1-.4 0zM183.1 227.6h.1a.24 .24 0 0 1 .1 .4 .24 .24 0 0 1-.4 0zM183.7 226.1v8.1l-1.1 .7M183.7 226.1l-1.1 .6M190 237.3h.1M190 232h.1"/>
<path d="M190 232v.1M190 232.1h.1M190 237.2v.1M190 237.3l2.1 1.3M190 231.9l2.1 1.2M190 231.9h.1M190 232l2.1 1.2M190 232.1l2.1 1.1M190 232.1l2.1 1.2M190 232.2l2.1 1.2M190 237.2l2.1 1.2M190 237.2h.1"/>
<path d="M190 237.3l2.1 1.2M190 237.4l2.1 1.2M190.1 231.9h.1M190.1 231.9l-.1 .1M190.1 237.1v.1M190.1 231.9v.3l2 1.2M190.1 237.1l-.1 .2M190.1 231.9l2 1.2M190.1 231.9l2.1 1.2M190.1 231.9h-.1M190.1 237.1l2.1 1.2M190.1 237.1h.1"/>
<path d="M190.1 237.2l2 1.1M190.1 237.2l2 1.2M190.1 231.8h.1M190.1 231.8v.1M190.1 231.8l2.1 1.2M190.1 237.1l2.1 1.1M190.1 237h.1M190.1 237v.1M190.1 237l2.1 1.2M190.2 231.8h.1M190.2 237h-.1M190.2 237l2 1.2"/>
<path d="M190.2 231.8h-.1M190.2 237l-.1 .1M190.2 231.7l2.1 1.2zM190.2 237h.1M190.2 237l2.1 1.2M190.2 237l2.1 1.1M190.3 231.7h.1M190.3 237h.1M190.3 231.7l2 1.2M190.3 237l2 1.1M190.3 231.7l2.1 1.2M190.3 236.9l2 1.2"/>
<path d="M190.3 236.9l2.1 1.2M190.4 231.7h.1M190.4 236.9h.1M190.4 231.7l2 1.2M190.4 236.9l2 1.2M192.1 233.3v.1M192.1 233.3h.1M192.1 233.2h.1M192.1 238.5v.1M192.1 238.5h.1M192.1 238.4h.1M192.1 233.4h.1"/>
<path d="M192.1 233.3l.1 .1M192.1 233.2v.1M192.1 238.4v.1M192.1 233.1h.1M192.1 238.5l.1 .2M192.1 233.1v.1M192.1 238.6h.1M192.1 238.3h.1M192.1 238.3v.1M192.1 238.6h.2M192.1 238.6l.1 .1M192.2 233v.1"/>
<path d="M192.2 238.3h.1M192.2 233.4h.1M192.2 238.3l-.1 .1M192.2 233h.1M192.2 238.6h.1M192.2 238.2h.1M192.3 233h.2l-.2 .4-.1-.1zM192.3 238.6h.1M192.3 238.2h.1M192.3 232.9h.1M192.3 238.1v.1M192.3 238.2h-.1"/>
<path d="M192.3 238.1h.1M192.3 238.6l-.1 .1M192.3 238.1l-.1 .2M192.3 233.4h.1M192.3 233.4h-.2M192.3 232.9l-.1 .1M192.4 232.9h.1M192.4 233.3h.1M192.4 238.1h.1M192.4 238.5h.1M192.4 238.1v.1M192.4 232.9l.1 .1"/>
<path d="M192.4 233.2h.1M192.4 238.2h.1M192.4 238.4h.1M192.4 238.1l.1 .1M192.5 233h.1M192.5 233.1h.1M192.5 238.2h.1M192.5 238.3h.1M192.5 238.4h.1M192.5 232.9v.1M192.5 233.1v.1M192.5 238.2v.1"/>
<path d="M192.5 232.9l-.3 .1M192.5 232.9h-.1M84.5 252.8l1 .7M84.5 252.8v8.2l1 .6M84.8 259.6a.26 .26 0 0 1 .3 .2 .26 .26 0 0 1 0 .3zM85.5 253.5v8.1M67.4 260.5v8.2l28.3 16.3M67.4 260.5l28.3 16.4M67.4 260.5l1.1-.6 28.3 16.4M69.7 263.2a.25 .25 0 0 1 .3 .1 .25 .25 0 0 1-.1 .3l-.3-.2zM77.8 263.7h.1M77.8 263.7l-1.4 .8 1.4-.8"/>
<path d="M77.8 263.7l-1.4 .8M77.9 263.7l-1.5 .8M77.9 263.7h.1M77.9 263.7l-1.4 .8 1.4-.8M78 263.8h.1M78 263.7l-1.5 .9 1.5-.8M78 263.8l-1.4 .8M78 263.7v.1M78 263.8v.1M78 263.8l-1.3 .9 1.3-.8M78 263.8l.1 .1M78.1 263.9h.1"/>
<path d="M78.1 263.9v.1M78.1 264.2h.1M78.1 263.9l-1.4 .8M78.1 263.9l-1.3 .8M78.1 264.1h.1M78.1 264h.1M78.1 264l-1.3 .7M78.1 264l-1.3 .8M78.1 264v.1M78.1 264.1l-1.2 .7M78.1 264.2l-1.1 .6 1.1-.6M95.7 276.9v8.1"/>
<path d="M96.2 277.8a.24 .24 0 0 1 .2 .3 .24 .24 0 0 1-.4 .1zM96.8 276.3l-1.1 .6M96.8 276.3v8.1l-1.1 .6M101.5 275.1l.3 .2h.4l-.4-.2M101.5 275.2l-.1 .1M101.5 275.2l.5 .3M101.7 273.9l.4-.1-1.1 .5M101.8 274.7a.5 .5 0 0 0-.4-.4 .5 .5 0 0 0-.5 .1 .86 .86 0 0 0 .9 1.2l-.4-.3M101.8 274.7l-.4-.2v.8M101.8 273.8a.82 .82 0 0 1 .8 .4 .82 .82 0 0 1 0 .9M101.8 274.7h-.2l-.1 .5M101.8 275.1l.2-.1 .4 .2"/>
<path d="M101.8 274.7v.4M102 275.5l-.2 .1M102 275.5h-.1M102 274.4a.25 .25 0 0 1 .2 .2 .25 .25 0 0 1-.2 .2zM102.2 273.9l.1 .1a.67 .67 0 0 1 .4 .5 .67 .67 0 0 1-.3 .7l-.2-.1v-.3M102.2 273.9l-.7 .3 .3 .4v.1M102.2 274.2l.2 .4-.3 .3M102.2 273.9v.3M102.2 274.2l-.2 .2M102.4 275.2v.1M102.4 275.2l-.2 .1M96.2 280.3a.23 .23 0 0 1 .3 .1 .23 .23 0 0 1-.1 .3l-.2 .3a.32 .32 0 0 1-.3-.3 .32 .32 0 0 1 .3-.4z"/>
<path d="M96.2 283a.24 .24 0 0 1 .2 .3 .24 .24 0 0 1-.4 .1zM103.1 282.2h.1M103.1 287.4h.1M103.1 287.5h.1M103.2 287.5h.1M103.1 282.3l2.1 1.2M103.1 282.2l2.1 1.2M103.1 282.2l2.1 1.3M103.1 287.4l2.1 1.2M103.1 287.4l2.1 1.3M103.1 287.5l2.1 1.2M103.2 282.1h.1"/>
<path d="M103.2 282.2h.1M103.2 282.3h.1M103.2 287.3h.1M103.2 287.4h.1M103.2 282.1l2 1.2M103.2 282.3v.1M103.2 287.3v.1M103.2 287.5l2 1.3M103.2 282.3h-.1M103.2 282.3l2 1.2M103.2 282.4l2 1.2M103.2 282.2h-.1"/>
<path d="M103.2 287.3l2 1.3M103.2 287.3l2 1.2M103.2 287.4l2 1.1M103.2 287.4h-.1M103.2 287.4l2 1.2M103.2 287.5h-.1M103.2 282h.1M103.2 287.6h.1M103.2 287.2v.1M103.2 282l2 1.2M103.2 282l2.1 1.2M103.2 282.1l-.1 .1"/>
<path d="M103.2 287.2l2.1 1.2M103.2 287.2h.1M103.2 287.6l2 1.2M103.2 287.3l2.1 1.1M103.3 282h.1M103.3 282h-.1M103.3 287.2h.1M103.3 287.2h-.1M103.3 282l2 1.2M103.3 282l2 1.1M103.3 287.2l2 1.2M103.3 281.9v.1"/>
<path d="M103.3 281.9l2 1.2M103.3 281.9h.1M103.3 281.9l2.1 1.2M103.3 287.2l2 1.1M103.3 287.1v.1M103.3 287.1h.1M103.3 287.1l2.1 1.2M103.4 281.9h.1M103.4 287.1h.1M103.4 281.9l2 1.2M103.4 287.1l2 1.2M103.4 281.9l2.1 1.2"/>
<path d="M103.4 287.1l2.1 1.2M103.5 281.9h.1M103.5 287.1h.1M103.5 281.9l2 1.1M103.5 281.9l2.1 1.2M103.5 287.1l2 1.2M105.2 283.3h.1M105.2 283.5h.1M105.2 288.6h.1M105.2 283.3v.1M105.2 288.7h.1M105.2 288.6v.1"/>
<path d="M105.2 288.5v.1M105.2 288.5h.1M105.2 283.4v.2M105.2 288.7v.1M105.2 283.5l.1 .1M105.2 283.4h.1M105.2 288.7l.1 .1M105.2 283.6h.1M105.2 283.2h.1M105.2 288.8h.1M105.2 283.2v.1M105.2 283.5v.1"/>
<path d="M105.3 283.6h.1M105.3 283.2h-.1M105.3 283.2h.1M105.3 288.8h.1M105.3 288.4l-.1 .1M105.3 288.4h.1M105.3 283.1h.1M105.3 283.2h.3l-.2 .3h-.1zM105.3 288.3h.1M105.3 288.4l.3 .1-.3 .3zM105.3 283.1v.1M105.3 288.3v.1"/>
<path d="M105.4 283.5h.1M105.4 283.1h.1M105.4 283.6h.1M105.4 288.3h.1M105.4 288.8h.1M105.4 283.5v.1M105.4 288.7h.1M105.4 283.1h.2M105.4 288.3h.2M105.4 288.7v.1M105.5 283.1h.1M105.5 283.5h.1"/>
<path d="M105.5 288.3h.1M105.5 288.7h.1M105.5 283.5h-.1M105.5 288.3h-.1M105.5 283l-.1 .1M105.5 283v.1M105.5 283.4v.1M105.5 288.3l.1 .1M105.6 283.1h.1M105.6 283.1v.1M105.6 283.3h.1M105.6 283.4h.1"/>
<path d="M105.6 288.3h.1M105.6 288.4h.1M105.6 288.6h.1M105.6 288.3h-.1M105.6 288.3v.1M105.6 283.2h.1M105.6 288.5h.1M105.6 288.4v.1"/>
<circle cx="38.7" cy="96" r=".14"/>
<circle cx="57" cy="137.4" r=".16"/>
<circle cx="107.4" cy="134.2" r=".14"/>
<circle cx="83.1" cy="156.3" r=".15"/>
<circle cx="85.1" cy="174" r=".14"/>
<circle cx="103.9" cy="163.1" r=".14"/>
<circle cx="192.4" cy="238.4" r=".19"/>
<circle cx="93.3" cy="276.9" r=".22"/>
</g>
<text font-size="4.8" x="8.6" y="11.7">ART. 331330 - Mesa de centro LYS de un cajón.</text>
<g font-size="4.1">
<text x="15" y="28">1</text>
<text x="19.8" y="28">Prepare el costado derecho D,</text>
<text x="13.6" y="32.6">colocando la guía metálica fija</text>
<text x="13.6" y="36.4">derecha mediante los tornillos</text>
<text x="13.6" y="40.3">varianta.</text>
<text x="13.6" y="48.1">Realice el mismo procedimiento en</text>
<text x="13.6" y="51.9">el costado izquierdo C, teniendo en</text>
<text x="13.6" y="55.8">cuenta que es simétrico.</text>
<text x="13.6" y="63.6">En el fondo E coloque 4 tarugos</text>
<text x="13.6" y="67.4">guías de 6x30 y en la faja refuerzo</text>
<text x="13.6" y="71.3">5, ocupando todas las</text>
<text x="13.6" y="75.2">perforaciones en cantos.</text>
<text x="161.1" y="106.8">los costados C - D,</text>
<text x="162.7" y="102.1">2</text>
<text x="167.5" y="102.1">Una la tapa A a</text>
<text x="168.4" y="110.8">por medio de 4</text>
<text x="161.1" y="114.8">tornillos Allen de 5,</text>
<text x="162.9" y="118.8">previamente haga</text>
<text x="174.4" y="122.8">coincidir los</text>
<text x="164.1" y="126.8">tarugos del fondo</text>
<text x="172.1" y="130.8">E y de la faja</text>
<text x="165.4" y="134.8">refuerzo, con las</text>
<text x="164.1" y="142.8">los costados y de</text>
<text x="165.2" y="138.8">perforaciones de</text>
<text x="182.4" y="146.8">la tapa.</text>
<text x="171.4" y="154.8">Una el piso B</text>
<text x="173.5" y="158.8">desde abajo</text>
<text x="162.2" y="166.8">tornillos Allen de 5</text>
<text x="166.8" y="162.8">ajustando con 4</text>
<text x="161.8" y="170.8">cm a los costados.</text>
<text x="14.3" y="194">3</text>
<text x="18" y="194">Armado de cajón</text>
<text x="15.2" y="208.1">Coloque 2 tarugos</text>
<text x="15.2" y="212.1">6x30 en el fondo de</text>
<text x="15.2" y="216.1">cajón N, 2 mas en</text>
<text x="15.2" y="220.1">cada uno de los</text>
<text x="15.2" y="224.1">costados de cajón M</text>
<text x="15.2" y="228.1">a su vez encastrar</text>
<text x="15.2" y="232.1">las cajas mini fix.</text>
<text x="15.2" y="240.1">Agregar adhesivo en</text>
<text x="15.2" y="244.1">cada perforación</text>
<text x="15.2" y="248.1">donde lleve tarugo.</text>
</g>
<g font-size="4">
<text x="124.5" y="54.8">D</text>
<text x="33.2" y="109.1">C</text>
<text x="70.6" y="127.9">A</text>
<text x="101" y="139.9">E</text>
<text x="107.8" y="152.3">D</text>
<text x="67.1" y="156.8">B</text>
<text x="165.6" y="223.5">M</text>
<text x="112.2" y="242.9">N</text>
<text x="79.4" y="274.7">M</text>
</g>
<text font-size="3.6" x="188.8" y="289.3">Pagina 1</text>
<text font-size="3.4" x="13.9" y="166.8">REFUERZO CAJON</text>
<text font-size="2.7" x="176.6" y="278.3" transform="rotate(-45 176.6 278.3)">COLA</text>
</svg>
